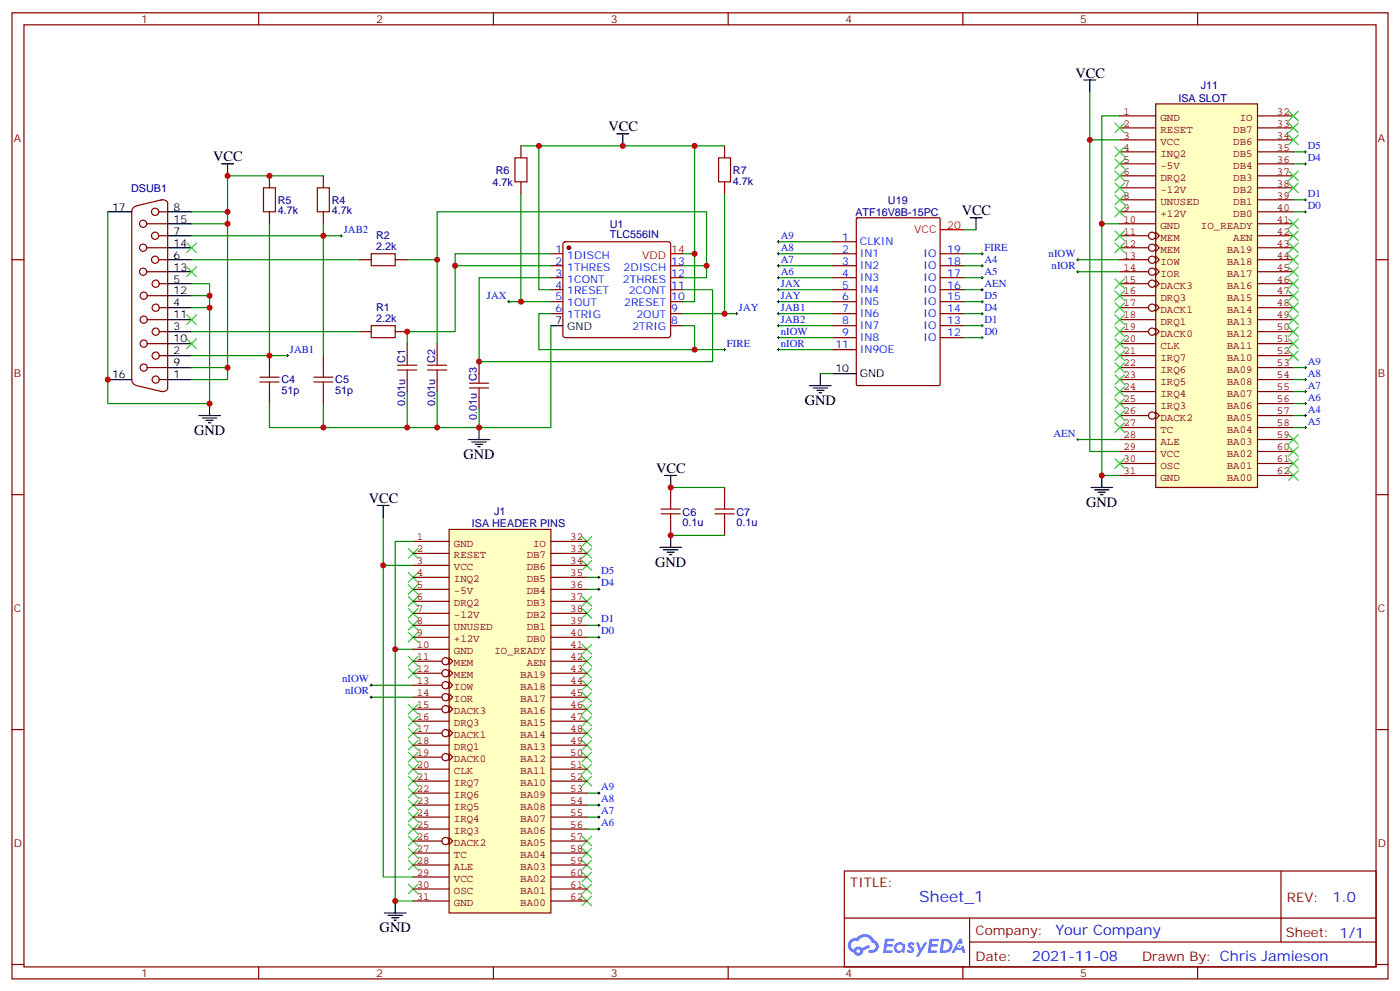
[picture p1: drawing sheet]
<svg xmlns="http://www.w3.org/2000/svg" width="412mm" height="292mm" viewBox="0 0 412 292" stroke-linecap="round" stroke-linejoin="round" font-family="sans-serif">
<g fill="none" stroke="#870000" stroke-width=".35">
<path d="M3.5 3.8h405.4v284.3h-405.4zM7.1 7.3h398.2v277.3h-398.2zM76.2 3.8v3.5M145.3 3.8v3.5M214.5 3.8v3.5M283.6 3.8v3.5M352.8 3.8v3.5M3.5 76.4h3.6M405.3 76.4h3.6M3.5 145.6h3.6M405.3 145.6h3.6M3.5 214.7h3.6"/>
<path d="M405.3 214.7h3.6M248.7 256.4h156.6v28.2h-156.6zM377.3 256.4v20.9M248.7 270.2h156.5M285.6 277.3h119.6M285.6 270.2v14.1M3.5 283.9h3.6M76.2 284.6v3.5M145.3 284.6v3.5M214.5 284.6v3.5M283.6 284.6v3.5M352.8 284.6v3.5"/>
<path d="M405.3 283.9h3.6"/>
</g>
<g fill="#5487ff">
<path d="M267.7 277.5a1.22 1.22 0 0 1 1.7 .3l-.4 .6a.47 .47 0 0 0-.3-.4 .47 .47 0 0 0-.5 .2l.1 .2a1.14 1.14 0 0 1 .8 1.7 1.14 1.14 0 0 1-1.9 0l-.2-.2 .5-.5 .7 .4a.29 .29 0 0 0 .3-.2 .29 .29 0 0 0-.2-.4 1.04 1.04 0 0 1-.6-1.7z"/>
<path d="M260.7 276.3h2.4l.3 .2-.2 .5h-1.8l-.1 .9h1.5l.3 .4-.3 .3h-1.6l-.2 1.1 1.7 .1 .2 .3-.2 .3h-2.6z"/>
<path d="M273.8 276.3h2.4l.3 .2-.1 .5h-1.8l-.2 .9h1.6l.3 .4-.4 .3h-1.6l-.1 1.1 1.7 .1 .2 .3-.2 .3h-2.6z"/>
<path d="M282.6 276.3h.7l.3 1.2-.6 .4a.69 .69 0 0 0-1 .2 .69 .69 0 0 0 .4 1 .69 .69 0 0 0 .9-.6l.5-.3 .6 2.2h-.8l-.2-.8h-1.8l-.5 .8h-.8z"/>
<path d="M269.8 277.4h.8l.6 1.8 1.1-1.8h.9l-2.6 4.2h-.8l.9-1.6z"/>
<path d="M277.4 276.3l-.6 4.1h1.3a2.11 2.11 0 0 0 2.5-2.1 2.11 2.11 0 0 0-2.5-2zM278.1 277a1.39 1.39 0 0 1 1.7 1.4 1.39 1.39 0 0 1-1.8 1.3h-.3z"/>
<path d="M263.7 277.9a1.54 1.54 0 0 0-.1 2.2 1.54 1.54 0 0 0 2.2 .1l.6 .2 .3-2.3-.2-.2h-.4a1.49 1.49 0 0 0-2.4 0zM264 278.9a.94 .94 0 0 1 1.8 0 .94 .94 0 0 1-1.8 0z"/>
<path d="M250.4 276.7a2.18 2.18 0 0 0 1.1 3.7 1.44 1.44 0 0 0 1.6 .9 1.44 1.44 0 0 0 1.2-1.5l2-1-.5-.7-1.9 .9a1.47 1.47 0 0 0-2.4 .5 1.39 1.39 0 0 1-.7-2 1.39 1.39 0 0 1 2-.4 2.12 2.12 0 0 1 2.2-1.3 2.12 2.12 0 0 1 1.9 1.7 1.14 1.14 0 0 1 1.1 1.4 1.14 1.14 0 0 1-1.7 .7 .43 .43 0 0 0-.5 .4 .43 .43 0 0 0 .4 .5 1.98 1.98 0 0 0 2.5-1.3 1.98 1.98 0 0 0-1.2-2.5 3.1 3.1 0 0 0-5.3-.7l-.9 .1zM252.3 280a.55 .55 0 0 1 1.1 0 .55 .55 0 0 1-1.1 0z"/>
<circle cx="282.6" cy="278.4" r=".26"/>
</g>
<g fill="none" stroke="#870000" stroke-width=".35">
<path d="M47.5 58.9a1.41 1.41 0 0 1 1.9 1.1M47.6 58.8l-7.4 1.8M49.4 59.9v54.3M40.1 60.6a1.77 1.77 0 0 0-1.3 1.7v49.4a1.77 1.77 0 0 0 1.3 1.7M43.2 65.9h6M43.2 72.9h6M43.2 80h6M46.7 62.3h2.5M46.7 69.4h2.5M46.7 76.4h2.5M105.8 76.4h3.6M116.4 76.4h3.5"/>
<path d="M162.3 74.7h3.5M162.3 78.2h3.5M166 71.4l.5-.2h30.3l.5 .2 .3 .5v26.8l-.3 .5-.5 .2h-30.3l-.5-.3-.2-.4v-26.8zM197.6 78.2h3.5M245.2 71.2h7M245.2 74.7h7M245.2 78.2h7M252.3 64.3l.3-.2h24l.3 .2v48.8l-.2 .3-24.1 .1-.3-.2zM276.9 74.7h7.1M276.9 78.2h7.1M43.4 87h6M43.4 94.1h6"/>
<path d="M46.9 83.5h2.5M46.9 90.6h2.5M46.9 97.6h2.5M105.8 97.6h3.6M116.4 97.6h3.5M162.3 81.7h3.5M162.3 85.3h3.5M162.3 88.8h3.5M162.3 92.3h3.5M197.6 81.7h3.5M197.6 85.3h3.5M197.6 88.8h3.5"/>
<path d="M197.6 92.3h3.5M197.6 95.8h3.5M245.2 81.7h7M245.2 85.3h7M245.2 88.8h7M245.2 92.3h7M245.2 95.8h7M245.2 99.4h7M276.9 81.7h7.1M276.9 85.3h7.1M276.9 88.8h7.1M276.9 92.3h7.1"/>
<path d="M276.9 95.8h7.1M276.9 99.4h7.1M40.2 113.5l7.4 1.8M43.4 101.1h6M43.4 108.2h6M46.9 111.7h2.5M46.9 104.7h2.5M49.4 114.1a1.31 1.31 0 0 1-1.9 1.1M119.9 101.1v3.6M119.9 111.7v3.6M128.8 101.1v3.6M128.8 111.7v3.6"/>
<path d="M141.1 106.4v3.6M141.1 117v3.5M245.2 102.9h7"/>
<circle cx="42.2" cy="80" r="1.06"/>
<circle cx="42.2" cy="72.9" r="1.06"/>
<circle cx="42.2" cy="65.9" r="1.06"/>
<circle cx="45.7" cy="69.4" r="1.06"/>
<circle cx="45.7" cy="62.3" r="1.06"/>
<circle cx="45.7" cy="76.4" r="1.06"/>
<circle cx="42.3" cy="87" r="1.06"/>
<circle cx="42.3" cy="94.1" r="1.06"/>
<circle cx="45.9" cy="97.6" r="1.06"/>
<circle cx="45.9" cy="83.5" r="1.06"/>
<circle cx="45.9" cy="90.6" r="1.06"/>
<circle cx="42.3" cy="108.2" r="1.06"/>
<circle cx="42.3" cy="101.1" r="1.06"/>
<circle cx="45.9" cy="104.7" r="1.06"/>
<circle cx="45.9" cy="111.7" r="1.06"/>
</g>
<g fill="none" stroke="#000" stroke-width=".35">
<path d="M31.7 62.3h7.1M49.4 65.9h7M49.4 72.9h7M49.4 80h7M49.4 62.3h7M49.4 69.4h7M49.4 76.4h7M49.4 87h7M49.4 94.1h7M49.4 83.5h7M49.4 90.6h7M49.4 97.6h7"/>
<path d="M162.3 95.8h3.5M31.7 111.7h7.1M49.4 111.7h7M49.4 101.1h7M49.4 108.2h7M49.4 104.7h7M245.2 110h7M137.9 129.4h6.4M139 130.1h4.2M140.1 130.8h2.1M140.8 131.5h.7M141.1 125.8v3.6"/>
</g>
<path d="M197.6 74.7h3.5M276.9 67.6h7.1" fill="none" stroke="#f00" stroke-width=".35"/>
<circle cx="167.6" cy="72.9" r=".53" fill="#870000" stroke="#870000" stroke-width=".35"/>
<g fill="none" stroke="#000" stroke-width=".29">
<path d="M229 71.2h.7M229 74.7h.7M229 78.2h.7M229.3 70.8v.7M229.3 74.3v.7M229.3 77.9v.7M149.6 88.8h.7M149.9 88.4v.7M229 81.7h.7M229 95.8h.7M229 92.3h.7M229 88.8h.7"/>
<path d="M229 85.3h.7M229 99.4h.7M229.3 81.4v.7M229.3 84.9v.7M229.3 88.4v.7M229.3 92v.7M229.3 95.5v.7M229.3 99v.7M288.9 95.8h.7M288.9 92.3h.7M288.9 88.8h.7M288.9 99.4h.7"/>
<path d="M289.3 88.4v.7M289.3 92v.7M289.3 95.5v.7M289.3 99v.7M229 102.9h.7M229.3 102.6v.7"/>
</g>
<g fill="none" stroke="#008700" stroke-width=".35">
<path d="M153.5 57v31.8h8.8M213.4 57v35.3h-12.3M56.4 76.4h49.4M119.9 76.4h8.9v24.7M128.8 76.4v-14.1h79.3v19.4h-7M134.1 78.2h28.2M162.3 74.7h-28.2v22.9h-14.2v3.5M201.1 74.7h3.5v-31.8h-45.9v42.4h3.6M201.1 78.2h7M204.6 74.7v14.1h-3.5M229.3 71.2h15.9M229.3 74.7h15.9"/>
<path d="M229.3 78.2h15.9M56.4 97.6h49.4M162.3 95.8v30h-33.5M162.3 81.7h-21.2v24.7h68.8v-21.1h-8.8M162.3 92.3h-3.6v10.6h45.9v-7.1h-3.5M229.3 81.7h15.9M229.3 85.3h15.9M229.3 88.8h15.9M229.3 92.3h15.9M229.3 95.8h15.9M229.3 99.4h15.9M284 85.3h5.3"/>
<path d="M284 88.8h5.3M284 92.3h5.3M284 95.8h5.3M284 99.4h5.3M119.9 115.3v10.5h8.9v-10.5M229.3 102.9h15.9M141.1 120.5v5.3"/>
</g>
<g fill="none" stroke="#a10000" stroke-width=".35">
<path d="M109.4 74.7h7v3.5h-7zM109.4 95.8h7v3.6h-7zM117.1 108.9h5.7M117.1 107.5h5.7M119.9 104.7v2.8M119.9 108.9v2.8M125.9 108.9h5.7M125.9 107.5h5.7M128.8 104.7v2.8M128.8 108.9v2.8M138.3 112.8h5.6M138.3 114.2h5.6"/>
<path d="M141.1 110v2.8M141.1 114.2v2.8"/>
</g>
<path d="M340.4 30.6h30v112.9h-30z" fill="#ffffc2" stroke="#850000" stroke-width=".35"/>
<g fill="none" stroke="#850000" stroke-width=".35">
<path d="M329.8 34.1h10.6M329.8 37.6h10.6M370.4 34.1h10.6M370.4 37.6h10.6M329.8 41.2h10.6M329.8 44.7h10.6M329.8 48.2h10.6M329.8 51.8h10.6M329.8 55.3h10.6M329.8 58.8h10.6M370.4 41.2h10.6M370.4 44.7h10.6"/>
<path d="M370.4 48.2h10.6M370.4 51.8h10.6M370.4 55.3h10.6M370.4 58.8h10.6M329.8 62.3h10.6M329.8 65.9h10.6M329.8 69.4h8.5M329.8 72.9h8.5M329.8 76.4h8.5M329.8 80h8.5M340.4 68.3l1.1 1.1-1.1 1M340.4 71.9l1.1 1-1.1 1.1"/>
<path d="M340.4 75.4l1.1 1-1.1 1.1M340.4 78.9l1.1 1.1-1.1 1M370.4 62.3h10.6M370.4 65.9h10.6M370.4 69.4h10.6M370.4 72.9h10.6M370.4 76.4h10.6M370.4 80h10.6M329.8 97.6h8.5M329.8 83.5h8.5M329.8 87h10.6M329.8 90.6h8.5"/>
<path d="M329.8 94.1h10.6M340.4 82.4l1.1 1.1-1.1 1.1M340.4 89.5l1.1 1.1-1.1 1M340.4 96.6l1.1 1-1.1 1.1M370.4 97.6h10.6M370.4 83.5h10.6M370.4 87h10.6M370.4 90.6h10.6M370.4 94.1h10.6M329.8 101.1h10.6M329.8 104.7h10.6M329.8 108.2h10.6"/>
<path d="M329.8 111.7h10.6M329.8 115.3h10.6M329.8 118.8h10.6M370.4 101.1h10.6M370.4 104.7h10.6M370.4 108.2h10.6M370.4 111.7h10.6M370.4 115.3h10.6M370.4 118.8h10.6M329.8 136.4h10.6M329.8 132.9h10.6M329.8 139.9h10.6"/>
<path d="M329.8 122.3h8.5M329.8 125.8h10.6M329.8 129.4h10.6M340.4 121.2l1.1 1.1-1.1 1.1M370.4 136.4h10.6M370.4 132.9h10.6M370.4 139.9h10.6M370.4 122.3h10.6M370.4 125.8h10.6M370.4 129.4h10.6"/>
<circle cx="339.4" cy="80" r="1.06"/>
<circle cx="339.4" cy="69.4" r="1.06"/>
<circle cx="339.4" cy="72.9" r="1.06"/>
<circle cx="339.4" cy="76.4" r="1.06"/>
<circle cx="339.4" cy="97.6" r="1.06"/>
<circle cx="339.4" cy="90.6" r="1.06"/>
<circle cx="339.4" cy="83.5" r="1.06"/>
<circle cx="339.4" cy="122.3" r="1.06"/>
</g>
<g fill="none" stroke="#000" stroke-width=".29">
<path d="M384.2 58.8h.7M384.2 48.2h.7M384.2 44.7h.7M384.5 44.3v.7M384.5 47.9v.7M384.5 58.5v.7M100.2 69.4h.7M100.5 69v.7M317.1 76.4h.8M317.1 80h.8M317.5 76.1v.7M317.5 79.6v.7"/>
<path d="M384.2 62.3h.7M384.5 62v.7M216.6 92.3h.7M217 92v.7M84.3 104.7h.7M84.7 104.3v.7M213.1 102.9h.7M213.4 102.6v.7M384.2 115.3h.7M384.2 111.7h.7M384.2 108.2h.7M384.2 118.8h.7"/>
<path d="M384.5 107.8v.7M384.5 111.4v.7M384.5 114.9v.7M384.5 118.4v.7M176 169.9h.7M176 173.5h.7M176.4 169.6v.7M176.4 173.1v.7M176 187.6h.7M176 184h.7M176.4 183.7v.7M176.4 187.2v.7"/>
<path d="M109 205.2h.7M109 201.7h.7M109.4 201.3v.7M109.4 204.9v.7M176 233.4h.7M176 237h.7M176.4 233.1v.7M176.4 236.6v.7M176 244h.7M176 240.5h.7M176.4 240.1v.7M176.4 243.7v.7"/>
</g>
<g fill="none" stroke="#008700" stroke-width=".35">
<path d="M321 27.1v14.1h8.8M329.8 34.1h-5.2v105.8h5.2M95.2 51.8h-28.2v10.5M153.5 42.9h5.2M204.6 42.9h8.8M321 41.2v91.7h8.8M381 58.8h3.5M381 48.2h3.5M381 44.7h3.5M31.7 62.3v56.5h30v-28.2M56.4 62.3h10.6v3.6h-10.6M56.4 69.4h38.8v35.3"/>
<path d="M67 65.9v42.3M79.4 65.9v38.8h-23M95.2 65.9v3.5h5.3M284 67.6h3.5M317.5 80h12.3M317.5 76.4h12.3M324.6 65.9h5.2M381 62.3h3.5M56.4 83.5h5.3v7.1h-5.3M56.4 87h5.3M149.9 88.8h3.6M213.4 92.3h3.6"/>
<path d="M56.4 108.2h10.6v3.5h-10.6M79.4 118.8v7h40.5M79.4 104.7h5.3M95.2 118.8v7M204.6 102.9h8.8M241.7 110h3.5M381 118.8h3.5M381 108.2h3.5M381 111.7h3.5M381 115.3h3.5M112.9 152.3v14.1h8.8M197.6 143.5h15.8"/>
<path d="M197.6 157.6h15.8M172.9 169.9h3.5M172.9 173.5h3.5M116.4 191.1h5.3M172.9 187.6h3.5M172.9 184h3.5M109.4 201.7h12.3M109.4 205.2h12.3M172.9 237h3.5M172.9 233.4h3.5M172.9 240.5h3.5M172.9 244h3.5"/>
</g>
<g fill="none" stroke="#000" stroke-width=".35">
<path d="M181.7 39.4h3.5M183.4 39.4v3.5M319.3 23.5h3.5M321 23.5v3.6M65.3 48.2h3.5M67 48.2v3.6M285.8 64.1h3.5M287.5 64.1v3.5M61.7 118.8v3.5M238.5 113.5h6.3M239.5 114.2h4.3M240.6 114.9h2.1"/>
<path d="M241.3 115.6h.7M241.7 110v3.5M58.6 122.3h6.3M59.6 123h4.3M60.7 123.7h2.1M61.4 124.4h.7M195.8 139.9h3.5M197.6 139.9v3.6M324.6 139.9v3.6M111.1 148.8h3.6M112.9 148.8v3.5M197.6 157.6v3.5"/>
<path d="M321.4 143.5h6.3M322.4 144.2h4.3M323.5 144.9h2.1M324.2 145.6h.7M194.4 161.1h6.3M195.4 161.8h4.3M196.5 162.5h2.1M197.2 163.2h.7M113.2 268.7h6.4M114.3 269.4h4.2M115.4 270.1h2.1M116.1 270.8h.7"/>
<path d="M116.4 265.2v3.5"/>
</g>
<g fill="none" stroke="#a10000" stroke-width=".35">
<path d="M77.6 55.3h3.5v7h-3.5zM93.5 55.3h3.5v7h-3.5zM151.7 46.5h3.5v7h-3.5zM211.7 46.5h3.5v7h-3.5zM76.6 112.4h5.6M76.6 111h5.6M79.4 108.2v2.8M79.4 112.4v2.9M92.4 112.4h5.7M92.4 111h5.7M95.2 108.2v2.8M95.2 112.4v2.9"/>
<path d="M194.7 151.2h5.7M194.7 149.8h5.7M197.6 147v2.8M197.6 151.2v2.9M210.6 151.2h5.7M210.6 149.8h5.7M213.4 147v2.8M213.4 151.2v2.9"/>
</g>
<g fill="none" stroke="#870000" stroke-width=".35">
<path d="M79.4 51.8v3.5M95.2 51.8v3.5M153.5 42.9v3.6M153.5 53.5v3.5M213.4 42.9v3.6M213.4 53.5v3.5M79.4 62.3v3.6M95.2 62.3v3.6M79.4 104.7v3.5M79.4 115.3v3.5M95.2 104.7v3.5M95.2 115.3v3.5"/>
<path d="M197.6 143.5v3.5M197.6 154.1v3.5M213.4 143.5v3.5M213.4 154.1v3.5"/>
</g>
<g fill="none" stroke="#3c3" stroke-width=".35">
<path d="M328.4 36.2l2.9 2.9M331.3 36.2l-2.9 2.9M379.6 32.7l2.8 2.8M379.6 36.2l2.8 2.9M379.6 39.8l2.8 2.8M382.4 32.7l-2.8 2.8M382.4 36.2l-2.8 2.9M382.4 39.8l-2.8 2.8M328.4 57.4l2.9 2.8M328.4 53.9l2.9 2.8M328.4 50.3l2.9 2.9M328.4 46.8l2.9 2.8"/>
<path d="M328.4 43.3l2.9 2.8M331.3 57.4l-2.9 2.8M331.3 53.9l-2.9 2.8M331.3 50.3l-2.9 2.9M331.3 46.8l-2.9 2.8M331.3 43.3l-2.9 2.8M379.6 50.3l2.8 2.9M379.6 53.9l2.8 2.8M382.4 50.3l-2.8 2.9M382.4 53.9l-2.8 2.8M55 71.5l2.9 2.8M55 78.6l2.9 2.8"/>
<path d="M57.9 71.5l-2.9 2.8M57.9 78.6l-2.9 2.8M328.4 68l2.9 2.8M328.4 71.5l2.9 2.8M328.4 60.9l2.9 2.8M331.3 68l-2.9 2.8M331.3 71.5l-2.9 2.8M331.3 60.9l-2.9 2.8M379.6 64.5l2.8 2.8M379.6 68l2.8 2.8M379.6 71.5l2.8 2.8M379.6 78.6l2.8 2.8"/>
<path d="M379.6 75l2.8 2.9M382.4 64.5l-2.8 2.8M382.4 68l-2.8 2.8M382.4 71.5l-2.8 2.8M382.4 78.6l-2.8 2.8M382.4 75l-2.8 2.9M55 99.7l2.9 2.9M55 92.7l2.9 2.8M57.9 99.7l-2.9 2.9M57.9 92.7l-2.9 2.8M328.4 96.2l2.9 2.8M328.4 92.7l2.9 2.8"/>
<path d="M328.4 89.1l2.9 2.9M328.4 85.6l2.9 2.8M328.4 82.1l2.9 2.8M328.4 99.7l2.9 2.9M331.3 96.2l-2.9 2.8M331.3 92.7l-2.9 2.8M331.3 89.1l-2.9 2.9M331.3 85.6l-2.9 2.8M331.3 82.1l-2.9 2.8M331.3 99.7l-2.9 2.9M379.6 89.1l2.8 2.9M379.6 85.6l2.8 2.8"/>
<path d="M379.6 82.1l2.8 2.8M379.6 92.7l2.8 2.8M379.6 96.2l2.8 2.8M379.6 99.7l2.8 2.9M382.4 89.1l-2.8 2.9M382.4 85.6l-2.8 2.8M382.4 82.1l-2.8 2.8M382.4 92.7l-2.8 2.8M382.4 96.2l-2.8 2.8M382.4 99.7l-2.8 2.9M328.4 113.8l2.9 2.9M328.4 110.3l2.9 2.8"/>
<path d="M328.4 106.8l2.9 2.8M328.4 103.3l2.9 2.8M328.4 117.4l2.9 2.8M331.3 113.8l-2.9 2.9M331.3 110.3l-2.9 2.8M331.3 106.8l-2.9 2.8M331.3 103.3l-2.9 2.8M331.3 117.4l-2.9 2.8M379.6 103.3l2.8 2.8M382.4 103.3l-2.8 2.8M328.4 124.4l2.9 2.8M328.4 120.9l2.9 2.8"/>
<path d="M328.4 135l2.9 2.8M331.3 124.4l-2.9 2.8M331.3 120.9l-2.9 2.8M331.3 135l-2.9 2.8M379.6 135l2.8 2.8M379.6 131.5l2.8 2.8M379.6 128l2.8 2.8M379.6 138.5l2.8 2.9M382.4 135l-2.8 2.8M382.4 131.5l-2.8 2.8M382.4 128l-2.8 2.8M382.4 138.5l-2.8 2.9"/>
<path d="M171.4 157.9l2.9 2.9M174.3 157.9l-2.9 2.9M120.3 161.5l2.8 2.8M120.3 168.5l2.8 2.8M120.3 172l2.8 2.9M120.3 175.6l2.8 2.8M120.3 179.1l2.8 2.8M123.1 161.5l-2.8 2.8M123.1 168.5l-2.8 2.8M123.1 172l-2.8 2.9M123.1 175.6l-2.8 2.8M123.1 179.1l-2.8 2.8"/>
<path d="M171.4 179.1l2.9 2.8M171.4 175.6l2.9 2.8M171.4 165l2.9 2.8M171.4 161.5l2.9 2.8M174.3 179.1l-2.9 2.8M174.3 175.6l-2.9 2.8M174.3 165l-2.9 2.8M174.3 161.5l-2.9 2.8M120.3 186.2l2.8 2.8M120.3 196.7l2.8 2.9M120.3 193.2l2.8 2.8M120.3 182.6l2.8 2.9"/>
<path d="M123.1 186.2l-2.8 2.8M123.1 196.7l-2.8 2.9M123.1 193.2l-2.8 2.8M123.1 182.6l-2.8 2.9M171.4 196.7l2.9 2.9M171.4 193.2l2.9 2.8M171.4 189.7l2.9 2.8M174.3 193.2l-2.9 2.8M174.3 196.7l-2.9 2.9M174.3 189.7l-2.9 2.8M120.3 207.3l2.8 2.8M120.3 210.9l2.8 2.8"/>
<path d="M120.3 214.4l2.8 2.8M120.3 217.9l2.8 2.8M123.1 207.3l-2.8 2.8M123.1 210.9l-2.8 2.8M123.1 214.4l-2.8 2.8M123.1 217.9l-2.8 2.8M171.4 217.9l2.9 2.8M171.4 200.3l2.9 2.8M171.4 203.8l2.9 2.8M171.4 207.3l2.9 2.8M171.4 210.9l2.9 2.8M171.4 214.4l2.9 2.8"/>
<path d="M174.3 214.4l-2.9 2.8M174.3 210.9l-2.9 2.8M174.3 217.9l-2.9 2.8M174.3 200.3l-2.9 2.8M174.3 203.8l-2.9 2.8M174.3 207.3l-2.9 2.8M120.3 225l2.8 2.8M120.3 228.5l2.8 2.8M120.3 232l2.8 2.8M120.3 235.5l2.8 2.9M120.3 239.1l2.8 2.8M120.3 221.4l2.8 2.9"/>
<path d="M123.1 225l-2.8 2.8M123.1 228.5l-2.8 2.8M123.1 232l-2.8 2.8M123.1 235.5l-2.8 2.9M123.1 239.1l-2.8 2.8M123.1 221.4l-2.8 2.9M171.4 228.5l2.9 2.8M171.4 225l2.9 2.8M171.4 221.4l2.9 2.9M174.3 228.5l-2.9 2.8M174.3 225l-2.9 2.8M174.3 221.4l-2.9 2.9"/>
<path d="M120.3 242.6l2.8 2.8M120.3 246.1l2.8 2.9M120.3 249.7l2.8 2.8M120.3 253.2l2.8 2.8M123.1 242.6l-2.8 2.8M123.1 246.1l-2.8 2.9M123.1 249.7l-2.8 2.8M123.1 253.2l-2.8 2.8M171.4 246.1l2.9 2.9M171.4 249.7l2.9 2.8M171.4 253.2l2.9 2.8M171.4 256.7l2.9 2.8"/>
<path d="M174.3 246.1l-2.9 2.9M174.3 249.7l-2.9 2.8M174.3 253.2l-2.9 2.8M174.3 256.7l-2.9 2.8M120.3 260.2l2.8 2.9M123.1 260.2l-2.8 2.9M171.4 263.8l2.9 2.8M171.4 260.2l2.9 2.9M174.3 263.8l-2.9 2.8M174.3 260.2l-2.9 2.9"/>
</g>
<path d="M132.3 155.8h30v112.9h-30z" fill="#ffffc2" stroke="#850000" stroke-width=".35"/>
<g fill="none" stroke="#850000" stroke-width=".35">
<path d="M121.7 159.3h10.6M162.3 159.3h10.6M121.7 162.9h10.6M121.7 166.4h10.6M121.7 169.9h10.6M121.7 173.5h10.6M121.7 177h10.6M162.3 162.9h10.6M162.3 166.4h10.6M162.3 169.9h10.6M162.3 173.5h10.6M162.3 177h10.6"/>
<path d="M121.7 180.5h10.6M121.7 184h10.6M121.7 187.6h10.6M121.7 191.1h10.6M121.7 194.6h8.5M121.7 198.2h8.5M132.3 193.6l1 1-1 1.1M132.3 197.1l1 1.1-1 1M162.3 180.5h10.6M162.3 184h10.6M162.3 187.6h10.6M162.3 191.1h10.6"/>
<path d="M162.3 194.6h10.6M162.3 198.2h10.6M121.7 201.7h8.5M121.7 205.2h8.5M121.7 208.7h8.5M121.7 212.3h10.6M121.7 215.8h8.5M121.7 219.3h10.6M132.3 200.6l1 1.1-1 1M132.3 204.2l1 1-1 1.1M132.3 207.7l1 1-1 1.1M132.3 214.7l1 1.1-1 1.1"/>
<path d="M162.3 201.7h10.6M162.3 205.2h10.6M162.3 208.7h10.6M162.3 212.3h10.6M162.3 215.8h10.6M162.3 219.3h10.6M121.7 226.4h10.6M121.7 222.8h8.5M121.7 229.9h10.6M121.7 233.4h10.6M121.7 237h10.6M132.3 221.8l1 1-1 1.1"/>
<path d="M162.3 226.4h10.6M162.3 222.8h10.6M162.3 229.9h10.6M162.3 233.4h10.6M162.3 237h10.6M121.7 258.1h10.6M121.7 240.5h10.6M121.7 244h10.6M121.7 247.5h8.5M121.7 251.1h10.6M121.7 254.6h10.6M132.3 246.5l1 1-1 1.1"/>
<path d="M162.3 258.1h10.6M162.3 240.5h10.6M162.3 244h10.6M162.3 247.5h10.6M162.3 251.1h10.6M162.3 254.6h10.6M121.7 261.7h10.6M121.7 265.2h10.6M162.3 261.7h10.6M162.3 265.2h10.6"/>
<circle cx="131.2" cy="194.6" r="1.06"/>
<circle cx="131.2" cy="198.2" r="1.06"/>
<circle cx="131.2" cy="201.7" r="1.06"/>
<circle cx="131.2" cy="208.7" r="1.06"/>
<circle cx="131.2" cy="205.2" r="1.06"/>
<circle cx="131.2" cy="215.8" r="1.06"/>
<circle cx="131.2" cy="222.8" r="1.06"/>
<circle cx="131.2" cy="247.5" r="1.06"/>
</g>
<path d="M284 74.7h5.3M284 78.2h5.3M284 81.7h5.3M317.5 129.4h12.3M381 122.3h3.5M381 125.8h3.5M121.7 159.3h-5.3v105.9h5.3M112.9 166.4v91.7h8.8" fill="none" stroke="#008700" stroke-width=".35"/>
<g fill="none" stroke="#000" stroke-width=".29">
<path d="M288.9 74.7h.7M288.9 78.2h.7M289.3 74.3v.7M289.3 77.9v.7M288.9 81.7h.7M288.9 85.3h.7M289.3 81.4v.7M289.3 84.9v.7M317.1 129.4h.8M317.5 129v.7M384.2 125.8h.7M384.2 122.3h.7"/>
<path d="M384.5 122v.7M384.5 125.5v.7"/>
</g>
<g fill="#c00">
<circle cx="208.1" cy="78.2" r=".88"/>
<circle cx="119.9" cy="97.6" r=".88"/>
<circle cx="128.8" cy="76.4" r=".88"/>
<circle cx="134.1" cy="78.2" r=".88"/>
<circle cx="204.6" cy="74.7" r=".88"/>
<circle cx="128.8" cy="125.8" r=".88"/>
<circle cx="61.7" cy="87" r=".88"/>
<circle cx="67" cy="62.3" r=".88"/>
<circle cx="61.7" cy="90.6" r=".88"/>
<circle cx="67" cy="108.2" r=".88"/>
<circle cx="67" cy="65.9" r=".88"/>
<circle cx="79.4" cy="104.7" r=".88"/>
<circle cx="95.3" cy="69.4" r=".88"/>
<circle cx="119.9" cy="125.8" r=".88"/>
<circle cx="95.3" cy="125.8" r=".88"/>
<circle cx="79.4" cy="51.8" r=".88"/>
<circle cx="67" cy="51.8" r=".88"/>
<circle cx="197.6" cy="157.6" r=".88"/>
<circle cx="197.6" cy="143.5" r=".88"/>
<circle cx="321" cy="41.2" r=".88"/>
<circle cx="324.6" cy="139.9" r=".88"/>
<circle cx="324.6" cy="65.9" r=".88"/>
<circle cx="204.6" cy="42.9" r=".88"/>
<circle cx="158.8" cy="42.9" r=".88"/>
<circle cx="183.4" cy="42.9" r=".88"/>
<circle cx="153.5" cy="88.8" r=".88"/>
<circle cx="213.4" cy="92.3" r=".88"/>
<circle cx="31.8" cy="111.7" r=".88"/>
<circle cx="61.7" cy="118.8" r=".88"/>
<circle cx="204.6" cy="102.9" r=".88"/>
<circle cx="141.1" cy="125.8" r=".88"/>
<circle cx="141.1" cy="106.4" r=".88"/>
<circle cx="116.4" cy="191.1" r=".88"/>
<circle cx="116.4" cy="265.2" r=".88"/>
<circle cx="112.9" cy="166.4" r=".88"/>
</g>
<text font-size="4.6" fill="#00f" x="270.8" y="265.4">Sheet_1</text>
<g font-size="4.2">
<text x="316.8" y="22.8">VCC</text>
<text x="179.2" y="38.7">VCC</text>
<text x="62.8" y="47.5">VCC</text>
<text x="283.3" y="63.4">VCC</text>
<text x="237.1" y="119.1">GND</text>
<text x="57.1" y="128">GND</text>
<text x="136.5" y="135">GND</text>
<text x="193.3" y="139.2">VCC</text>
<text x="108.7" y="148.1">VCC</text>
<text x="320" y="149.1">GND</text>
<text x="193" y="166.8">GND</text>
<text x="111.8" y="274.4">GND</text>
</g>
<g font-size="4.2" fill="#00f">
<text x="392.5" y="265.6">1.0</text>
<text x="310.9" y="275.2">Your Company</text>
<text x="304" y="283">2021-11-08</text>
</g>
<g font-size="3.9" fill="#800">
<text x="250.5" y="260.9">TITLE:</text>
<text x="379.1" y="265.6">REV:</text>
<text x="287.4" y="275.1">Company:</text>
<text x="378.7" y="275.8">Sheet: 1/1</text>
<text x="287.4" y="282.8">Date:</text>
<text x="336.4" y="282.9">Drawn By: Chris Jamieson</text>
</g>
<g font-size="3.2" fill="#800">
<text x="41.6" y="6.8">1</text>
<text x="110.8" y="6.8">2</text>
<text x="179.9" y="6.8">3</text>
<text x="249.1" y="6.8">4</text>
<text x="318.2" y="6.8">5</text>
<text x="4.1" y="41.9">A</text>
<text x="405.9" y="41.9">A</text>
<text x="4.1" y="111">B</text>
<text x="405.9" y="111">B</text>
<text x="4.1" y="180.2">C</text>
<text x="405.9" y="180.2">C</text>
<text x="4.1" y="249.3">D</text>
<text x="405.9" y="249.3">D</text>
<text x="41.6" y="287.6">1</text>
<text x="110.8" y="287.6">2</text>
<text x="179.9" y="287.6">3</text>
<text x="249.1" y="287.6">4</text>
<text x="318.2" y="287.6">5</text>
</g>
<g font-size="3.2" fill="#000080">
<text x="347.1" y="29.9">ISA SLOT</text>
<text x="353.7" y="26.3">J11</text>
<text x="146.1" y="51.1">R6</text>
<text x="215.9" y="51.1">R7</text>
<text x="38.6" y="56.4">DSUB1</text>
<text x="81.8" y="59.9">R5</text>
<text x="97.7" y="59.9">R4</text>
<text x="145.1" y="54.7">4.7k</text>
<text x="215.9" y="54.3">4.7k</text>
<text x="261.6" y="60">U19</text>
<text x="81.8" y="63.1">4.7k</text>
<text x="97.7" y="63.1">4.7k</text>
<text x="252" y="63.5">ATF16V8B-15PC</text>
<text x="110.8" y="70.4">R2</text>
<text x="179.6" y="70">TLC556IN</text>
<text x="179.6" y="67">U1</text>
<text x="110.8" y="73.6">2.2k</text>
<text x="110.8" y="94.8">2.2k</text>
<text x="110.8" y="91.6">R1</text>
<text x="119.3" y="106.8" transform="rotate(-90 119.3 106.8)">C1</text>
<text x="128.1" y="106.8" transform="rotate(-90 128.1 106.8)">C2</text>
<text x="82.9" y="112.8">C4</text>
<text x="98.8" y="112.8">C5</text>
<text x="140.5" y="112.1" transform="rotate(-90 140.5 112.1)">C3</text>
<text x="82.9" y="116">51p</text>
<text x="98.8" y="116">51p</text>
<text x="119.3" y="119.4" transform="rotate(-90 119.3 119.4)">0.01u</text>
<text x="128.1" y="119.4" transform="rotate(-90 128.1 119.4)">0.01u</text>
<text x="140.5" y="123.7" transform="rotate(-90 140.5 123.7)">0.01u</text>
<text x="139" y="155.2">ISA HEADER PINS</text>
<text x="145.5" y="151.6">J1</text>
<text x="201.1" y="154.9">0.1u</text>
<text x="201.1" y="151.7">C6</text>
<text x="217" y="154.9">0.1u</text>
<text x="217" y="151.7">C7</text>
</g>
<g font-size="3.2" fill="#840000">
<text x="330.9" y="33.8">1</text>
<text x="341.8" y="35.6">GND</text>
<text x="365.2" y="35.6">IO</text>
<text x="376.1" y="33.8">32</text>
<text x="330.9" y="37.3">2</text>
<text x="330.9" y="40.8">3</text>
<text x="341.8" y="39.1">RESET</text>
<text x="363.3" y="39.1">DB7</text>
<text x="376.1" y="37.3">33</text>
<text x="376.1" y="40.8">34</text>
<text x="330.9" y="44.3">4</text>
<text x="330.9" y="47.9">5</text>
<text x="341.8" y="42.7">VCC</text>
<text x="341.8" y="46.2">INQ2</text>
<text x="363.3" y="42.7">DB6</text>
<text x="363.3" y="46.2">DB5</text>
<text x="376.1" y="44.3">35</text>
<text x="376.1" y="47.9">36</text>
<text x="330.9" y="51.4">6</text>
<text x="341.8" y="49.7">-5V</text>
<text x="341.8" y="53.3">DRQ2</text>
<text x="363.3" y="49.7">DB4</text>
<text x="363.3" y="53.3">DB3</text>
<text x="376.1" y="51.4">37</text>
<text x="330.9" y="54.9">7</text>
<text x="330.9" y="58.5">8</text>
<text x="341.8" y="56.8">-12V</text>
<text x="363.3" y="56.8">DB2</text>
<text x="376.1" y="54.9">38</text>
<text x="376.1" y="58.5">39</text>
<text x="330.9" y="62">9</text>
<text x="330.9" y="65.5">10</text>
<text x="341.8" y="60.3">UNUSED</text>
<text x="341.8" y="63.8">+12V</text>
<text x="363.3" y="63.8">DB0</text>
<text x="363.3" y="60.3">DB1</text>
<text x="376.1" y="62">40</text>
<text x="376.1" y="65.5">41</text>
<text x="330.9" y="69">11</text>
<text x="341.8" y="67.4">GND</text>
<text x="341.8" y="70.9">MEM</text>
<text x="353.8" y="67.4">IO_READY</text>
<text x="363.3" y="70.9">AEN</text>
<text x="376.1" y="69">42</text>
<text x="330.9" y="72.6">12</text>
<text x="330.9" y="76.1">13</text>
<text x="341.8" y="74.4">MEM</text>
<text x="341.8" y="77.9">IOW</text>
<text x="361.4" y="74.4">BA19</text>
<text x="361.4" y="77.9">BA18</text>
<text x="376.1" y="72.6">43</text>
<text x="376.1" y="76.1">44</text>
<text x="330.9" y="79.6">14</text>
<text x="330.9" y="83.1">15</text>
<text x="341.8" y="81.5">IOR</text>
<text x="361.4" y="81.5">BA17</text>
<text x="376.1" y="79.6">45</text>
<text x="376.1" y="83.1">46</text>
<text x="330.9" y="86.7">16</text>
<text x="341.8" y="85">DACK3</text>
<text x="341.8" y="88.5">DRQ3</text>
<text x="361.4" y="85">BA16</text>
<text x="361.4" y="88.5">BA15</text>
<text x="376.1" y="86.7">47</text>
<text x="330.9" y="90.2">17</text>
<text x="330.9" y="93.7">18</text>
<text x="341.8" y="92.1">DACK1</text>
<text x="341.8" y="95.6">DRQ1</text>
<text x="361.4" y="92.1">BA14</text>
<text x="361.4" y="95.6">BA13</text>
<text x="376.1" y="90.2">48</text>
<text x="376.1" y="93.7">49</text>
<text x="330.9" y="100.8">20</text>
<text x="330.9" y="97.3">19</text>
<text x="341.8" y="99.1">DACK0</text>
<text x="361.4" y="99.1">BA12</text>
<text x="376.1" y="97.3">50</text>
<text x="376.1" y="100.8">51</text>
<text x="330.9" y="104.3">21</text>
<text x="330.9" y="107.8">22</text>
<text x="341.8" y="102.6">CLK</text>
<text x="341.8" y="106.2">IRQ7</text>
<text x="361.4" y="102.6">BA11</text>
<text x="361.4" y="106.2">BA10</text>
<text x="376.1" y="104.3">52</text>
<text x="376.1" y="107.8">53</text>
<text x="330.9" y="111.4">23</text>
<text x="341.8" y="109.7">IRQ6</text>
<text x="341.8" y="113.2">IRQ5</text>
<text x="361.4" y="109.7">BA09</text>
<text x="361.4" y="113.2">BA08</text>
<text x="376.1" y="111.4">54</text>
<text x="330.9" y="114.9">24</text>
<text x="330.9" y="118.4">25</text>
<text x="341.8" y="116.8">IRQ4</text>
<text x="361.4" y="116.8">BA07</text>
<text x="376.1" y="114.9">55</text>
<text x="376.1" y="118.4">56</text>
<text x="330.9" y="122">26</text>
<text x="330.9" y="125.5">27</text>
<text x="341.8" y="120.3">IRQ3</text>
<text x="341.8" y="123.8">DACK2</text>
<text x="361.4" y="120.3">BA06</text>
<text x="361.4" y="123.8">BA05</text>
<text x="376.1" y="122">57</text>
<text x="376.1" y="125.5">58</text>
<text x="330.9" y="129">28</text>
<text x="341.8" y="127.3">TC</text>
<text x="341.8" y="130.9">ALE</text>
<text x="361.4" y="127.3">BA04</text>
<text x="361.4" y="130.9">BA03</text>
<text x="376.1" y="129">59</text>
<text x="330.9" y="136.1">30</text>
<text x="330.9" y="132.5">29</text>
<text x="341.8" y="137.9">OSC</text>
<text x="341.8" y="134.4">VCC</text>
<text x="361.4" y="134.4">BA02</text>
<text x="361.4" y="137.9">BA01</text>
<text x="376.1" y="132.5">60</text>
<text x="376.1" y="136.1">61</text>
<text x="330.9" y="139.6">31</text>
<text x="341.8" y="141.4">GND</text>
<text x="361.4" y="141.4">BA00</text>
<text x="376.1" y="139.6">62</text>
<text x="122.8" y="159">1</text>
<text x="133.7" y="160.8">GND</text>
<text x="157.1" y="160.8">IO</text>
<text x="168" y="159">32</text>
<text x="122.8" y="162.5">2</text>
<text x="122.8" y="166.1">3</text>
<text x="133.7" y="164.4">RESET</text>
<text x="133.7" y="167.9">VCC</text>
<text x="155.2" y="164.4">DB7</text>
<text x="155.2" y="167.9">DB6</text>
<text x="168" y="162.5">33</text>
<text x="168" y="166.1">34</text>
<text x="122.8" y="169.6">4</text>
<text x="122.8" y="173.1">5</text>
<text x="133.7" y="171.4">INQ2</text>
<text x="155.2" y="171.4">DB5</text>
<text x="168" y="169.6">35</text>
<text x="168" y="173.1">36</text>
<text x="122.8" y="176.6">6</text>
<text x="133.7" y="175">-5V</text>
<text x="133.7" y="178.5">DRQ2</text>
<text x="155.2" y="175">DB4</text>
<text x="155.2" y="178.5">DB3</text>
<text x="168" y="176.6">37</text>
<text x="122.8" y="180.2">7</text>
<text x="122.8" y="183.7">8</text>
<text x="133.7" y="182">-12V</text>
<text x="133.7" y="185.5">UNUSED</text>
<text x="155.2" y="182">DB2</text>
<text x="155.2" y="185.5">DB1</text>
<text x="168" y="180.2">38</text>
<text x="168" y="183.7">39</text>
<text x="122.8" y="187.2">9</text>
<text x="122.8" y="190.7">10</text>
<text x="133.7" y="189.1">+12V</text>
<text x="155.2" y="189.1">DB0</text>
<text x="168" y="187.2">40</text>
<text x="168" y="190.7">41</text>
<text x="122.8" y="194.3">11</text>
<text x="122.8" y="197.8">12</text>
<text x="133.7" y="192.6">GND</text>
<text x="133.7" y="196.1">MEM</text>
<text x="145.6" y="192.6">IO_READY</text>
<text x="155.2" y="196.1">AEN</text>
<text x="168" y="194.3">42</text>
<text x="168" y="197.8">43</text>
<text x="122.8" y="201.3">13</text>
<text x="133.7" y="199.7">MEM</text>
<text x="133.7" y="203.2">IOW</text>
<text x="153.2" y="199.7">BA19</text>
<text x="153.2" y="203.2">BA18</text>
<text x="168" y="201.3">44</text>
<text x="122.8" y="204.9">14</text>
<text x="122.8" y="208.4">15</text>
<text x="133.7" y="206.7">IOR</text>
<text x="153.2" y="206.7">BA17</text>
<text x="168" y="204.9">45</text>
<text x="168" y="208.4">46</text>
<text x="122.8" y="211.9">16</text>
<text x="122.8" y="215.4">17</text>
<text x="133.7" y="210.2">DACK3</text>
<text x="133.7" y="213.8">DRQ3</text>
<text x="153.2" y="210.2">BA16</text>
<text x="153.2" y="213.8">BA15</text>
<text x="168" y="211.9">47</text>
<text x="168" y="215.4">48</text>
<text x="122.8" y="219">18</text>
<text x="133.7" y="217.3">DACK1</text>
<text x="133.7" y="220.8">DRQ1</text>
<text x="153.2" y="217.3">BA14</text>
<text x="153.2" y="220.8">BA13</text>
<text x="168" y="219">49</text>
<text x="122.8" y="226">20</text>
<text x="122.8" y="222.5">19</text>
<text x="133.7" y="227.9">CLK</text>
<text x="133.7" y="224.3">DACK0</text>
<text x="153.2" y="224.3">BA12</text>
<text x="153.2" y="227.9">BA11</text>
<text x="168" y="222.5">50</text>
<text x="168" y="226">51</text>
<text x="122.8" y="229.6">21</text>
<text x="122.8" y="233.1">22</text>
<text x="133.7" y="231.4">IRQ7</text>
<text x="153.2" y="231.4">BA10</text>
<text x="168" y="229.6">52</text>
<text x="168" y="233.1">53</text>
<text x="122.8" y="236.6">23</text>
<text x="133.7" y="234.9">IRQ6</text>
<text x="133.7" y="238.5">IRQ5</text>
<text x="153.2" y="234.9">BA09</text>
<text x="153.2" y="238.5">BA08</text>
<text x="168" y="236.6">54</text>
<text x="122.8" y="240.1">24</text>
<text x="122.8" y="243.7">25</text>
<text x="133.7" y="242">IRQ4</text>
<text x="133.7" y="245.5">IRQ3</text>
<text x="153.2" y="242">BA07</text>
<text x="153.2" y="245.5">BA06</text>
<text x="168" y="240.1">55</text>
<text x="168" y="243.7">56</text>
<text x="122.8" y="247.2">26</text>
<text x="122.8" y="250.7">27</text>
<text x="133.7" y="249">DACK2</text>
<text x="153.2" y="249">BA05</text>
<text x="168" y="247.2">57</text>
<text x="168" y="250.7">58</text>
<text x="122.8" y="254.2">28</text>
<text x="122.8" y="257.8">29</text>
<text x="133.7" y="252.6">TC</text>
<text x="133.7" y="256.1">ALE</text>
<text x="153.2" y="252.6">BA04</text>
<text x="153.2" y="256.1">BA03</text>
<text x="168" y="257.8">60</text>
<text x="168" y="254.2">59</text>
<text x="122.8" y="261.3">30</text>
<text x="133.7" y="263.2">OSC</text>
<text x="133.7" y="259.6">VCC</text>
<text x="153.2" y="259.6">BA02</text>
<text x="153.2" y="263.2">BA01</text>
<text x="168" y="261.3">61</text>
<text x="122.8" y="264.8">31</text>
<text x="133.7" y="266.7">GND</text>
<text x="153.2" y="266.7">BA00</text>
<text x="168" y="264.8">62</text>
</g>
<g font-size="3.2" fill="#00f">
<text x="385.2" y="47.3">D4</text>
<text x="385.2" y="43.8">D5</text>
<text x="385.2" y="57.9">D1</text>
<text x="385.2" y="61.5">D0</text>
<text x="101.2" y="68.5">JAB2</text>
<text x="230" y="70.3">A9</text>
<text x="248.1" y="70.8">1</text>
<text x="163.6" y="74.3">1</text>
<text x="163.6" y="77.9">2</text>
<text x="167.1" y="76.1">1DISCH</text>
<text x="197.7" y="77.9">13</text>
<text x="230" y="73.8">A8</text>
<text x="230" y="77.3">A7</text>
<text x="248.1" y="74.3">2</text>
<text x="248.1" y="77.9">3</text>
<text x="253.3" y="72.2">CLKIN</text>
<text x="253.3" y="75.7">IN1</text>
<text x="272" y="75.7">IO</text>
<text x="279" y="77.9">18</text>
<text x="279" y="74.3">19</text>
<text x="290" y="73.8">FIRE</text>
<text x="290" y="77.3">A4</text>
<text x="308.9" y="75.6">nIOW</text>
<text x="163.6" y="81.4">3</text>
<text x="167.1" y="79.6">1THRES</text>
<text x="167.1" y="83.1">1CONT</text>
<text x="183.5" y="83.1">2THRES</text>
<text x="183.7" y="79.6">2DISCH</text>
<text x="197.7" y="81.4">12</text>
<text x="230" y="80.9">A6</text>
<text x="248.1" y="81.4">4</text>
<text x="253.3" y="79.3">IN2</text>
<text x="253.3" y="82.8">IN3</text>
<text x="272" y="82.8">IO</text>
<text x="272" y="79.3">IO</text>
<text x="279" y="81.4">17</text>
<text x="290" y="80.9">A5</text>
<text x="309.8" y="79.1">nIOR</text>
<text x="143.4" y="87.9">JAX</text>
<text x="163.6" y="84.9">4</text>
<text x="163.6" y="88.4">5</text>
<text x="167.1" y="86.7">1RESET</text>
<text x="185.2" y="86.7">2CONT</text>
<text x="197.7" y="88.4">10</text>
<text x="197.7" y="84.9">11</text>
<text x="230" y="87.9">JAY</text>
<text x="230" y="84.4">JAX</text>
<text x="248.1" y="84.9">5</text>
<text x="248.1" y="88.4">6</text>
<text x="253.3" y="86.3">IN4</text>
<text x="253.3" y="89.9">IN5</text>
<text x="272" y="89.9">IO</text>
<text x="272" y="86.3">IO</text>
<text x="279" y="88.4">15</text>
<text x="279" y="84.9">16</text>
<text x="290" y="87.9">D5</text>
<text x="290" y="84.4">AEN</text>
<text x="163.6" y="92">6</text>
<text x="167.1" y="90.2">1OUT</text>
<text x="167.1" y="93.7">1TRIG</text>
<text x="183.9" y="90.2">2RESET</text>
<text x="187.5" y="93.7">2OUT</text>
<text x="197.7" y="95.5">8</text>
<text x="197.7" y="92">9</text>
<text x="217.7" y="91.4">JAY</text>
<text x="230" y="95">JAB2</text>
<text x="230" y="91.4">JAB1</text>
<text x="248.1" y="92">7</text>
<text x="248.1" y="95.5">8</text>
<text x="253.3" y="93.4">IN6</text>
<text x="272" y="93.4">IO</text>
<text x="279" y="95.5">13</text>
<text x="279" y="92">14</text>
<text x="290" y="95">D1</text>
<text x="290" y="91.4">D4</text>
<text x="186.3" y="97.3">2TRIG</text>
<text x="230" y="98.5">nIOW</text>
<text x="248.1" y="99">9</text>
<text x="253.3" y="96.9">IN7</text>
<text x="253.3" y="100.4">IN8</text>
<text x="272" y="100.4">IO</text>
<text x="272" y="96.9">IO</text>
<text x="279" y="99">12</text>
<text x="290" y="98.5">D0</text>
<text x="85.4" y="103.8">JAB1</text>
<text x="214.1" y="102">FIRE</text>
<text x="230" y="102">nIOR</text>
<text x="246.1" y="102.6">11</text>
<text x="253.3" y="104">IN9OE</text>
<text x="385.2" y="107.3">A9</text>
<text x="385.2" y="110.8">A8</text>
<text x="385.2" y="114.4">A7</text>
<text x="385.2" y="117.9">A6</text>
<text x="385.2" y="125">A5</text>
<text x="385.2" y="121.4">A4</text>
<text x="310.3" y="128.5">AEN</text>
<text x="177.1" y="169.1">D5</text>
<text x="177.1" y="172.6">D4</text>
<text x="177.1" y="183.2">D1</text>
<text x="177.1" y="186.7">D0</text>
<text x="100.7" y="200.8">nIOW</text>
<text x="101.6" y="204.3">nIOR</text>
<text x="177.1" y="232.6">A9</text>
<text x="177.1" y="236.1">A8</text>
<text x="177.1" y="239.6">A7</text>
<text x="177.1" y="243.1">A6</text>
</g>
<g font-size="3.2">
<text x="33" y="62">17</text>
<text x="51.2" y="65.5">15</text>
<text x="51.2" y="62">8</text>
<text x="51.2" y="69">7</text>
<text x="51.2" y="72.6">14</text>
<text x="51.2" y="76.1">6</text>
<text x="51.2" y="79.6">13</text>
<text x="51.2" y="83.1">5</text>
<text x="51.2" y="86.7">12</text>
<text x="51.2" y="93.7">11</text>
<text x="51.2" y="90.2">4</text>
<text x="163.6" y="95.5">7</text>
<text x="51.2" y="100.8">10</text>
<text x="51.2" y="97.3">3</text>
<text x="167.1" y="97.3">GND</text>
<text x="51.2" y="107.8">9</text>
<text x="51.2" y="104.3">2</text>
<text x="33" y="111.4">16</text>
<text x="51.2" y="111.4">1</text>
<text x="246.1" y="109.6">10</text>
<text x="253.3" y="111">GND</text>
</g>
<g font-size="3.2" fill="#f00">
<text x="269.3" y="68.7">VCC</text>
<text x="279" y="67.3">20</text>
<text x="189.2" y="76.1">VDD</text>
<text x="197.7" y="74.3">14</text>
</g>
</svg>
